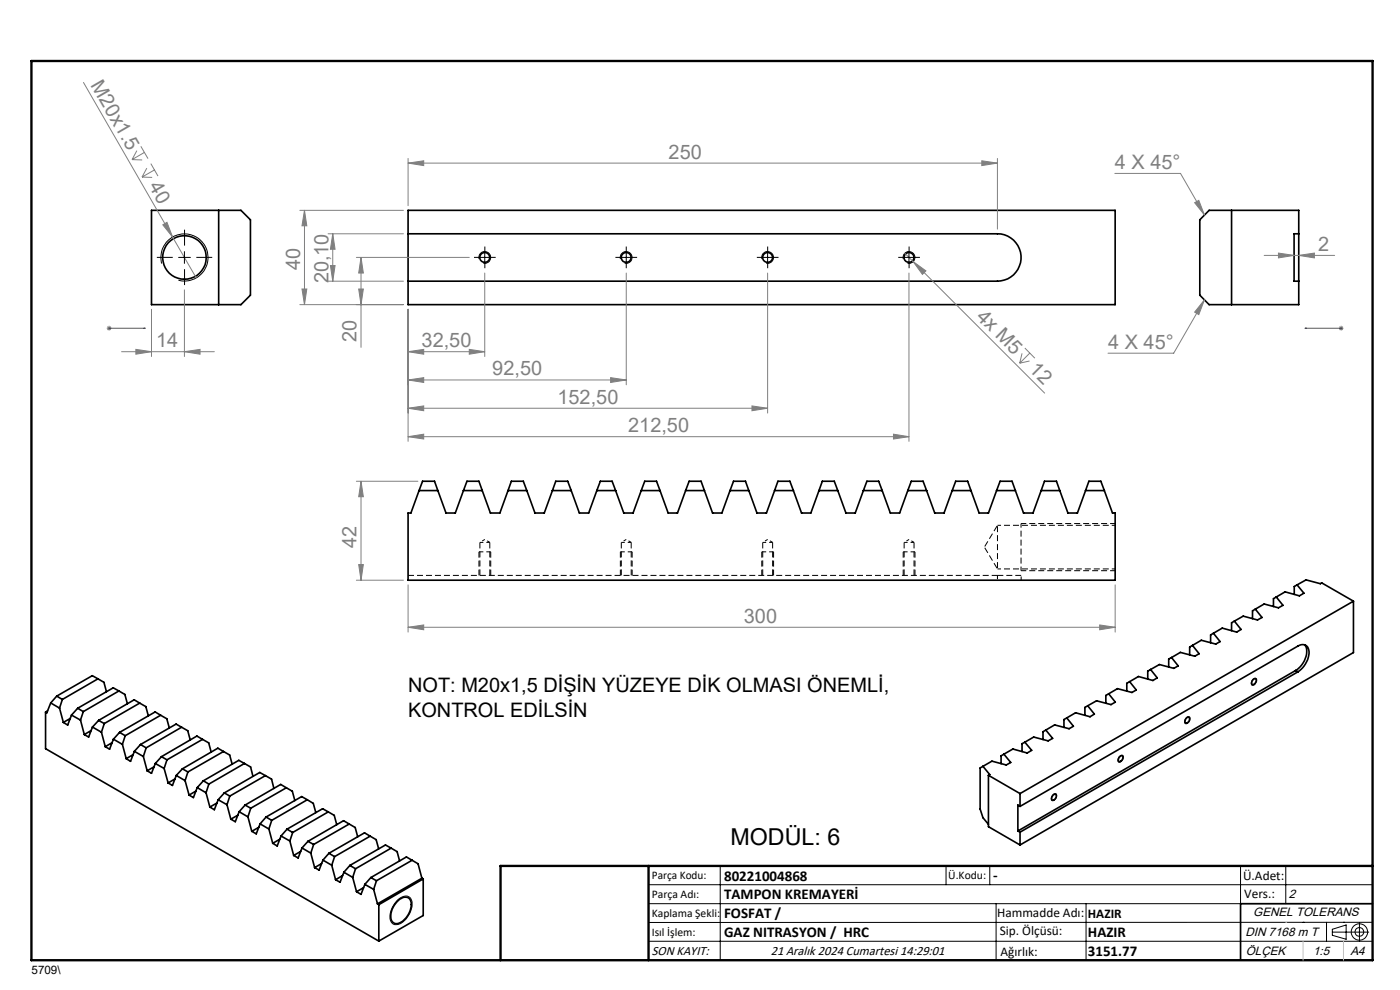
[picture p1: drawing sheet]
<svg xmlns="http://www.w3.org/2000/svg" width="297mm" height="210mm" viewBox="0 0 297 210" stroke-linecap="round" stroke-linejoin="round" font-family="sans-serif">
<g fill="none" stroke="#000" stroke-width=".35">
<path d="M32.1 44.6h19l2 2v16l-2 2h-19zM46.4 44.6v20M86.6 49.6h125a5 5 0 0 1 5 5 5 5 0 0 1-5 5h-125M86.6 44.6h150v20h-150zM261.3 44.6v20M275.5 49.6v10M275.5 49.6v-5h-19l-2 2v16l2 2h19v-5M275.5 49.6h-1v10h1M88.9 104.1l-1.7 4.7h-.6v14.3h150v-14.3h-.6l-1.7-4.7M88.9 104.1l.7-2h2.6l.7 2M88.9 104.1h4M92.9 104.1l1.7 4.7h2l1.7-4.7"/>
<path d="M98.3 104.1h4M98.3 104.1l.8-2h2.5l.7 2M102.3 104.1l1.7 4.7h2l1.8-4.7M107.8 104.1h4M107.8 104.1l.7-2h2.5l.8 2M111.8 104.1l1.7 4.7h2l1.7-4.7M117.2 104.1h4M117.2 104.1l.7-2h2.5l.8 2M121.2 104.1l1.7 4.7h2l1.7-4.7M126.6 104.1h4M126.6 104.1l.8-2h2.5l.7 2M130.6 104.1l1.7 4.7h2l1.7-4.7"/>
<path d="M136 104.1h4M136 104.1l.8-2h2.5l.7 2M140 104.1l1.7 4.7h2l1.8-4.7M145.5 104.1h3.9M145.5 104.1l.7-2h2.5l.7 2M149.4 104.1l1.8 4.7h1.9l1.8-4.7M154.9 104.1h4M154.9 104.1l.7-2h2.6l.7 2M158.9 104.1l1.7 4.7h2l1.7-4.7M164.3 104.1h4M164.3 104.1l.7-2h2.6l.7 2M168.3 104.1l1.7 4.7h2l1.7-4.7"/>
<path d="M173.7 104.1h4M173.7 104.1l.7-2h2.6l.7 2M177.7 104.1l1.8 4.7h1.9l1.8-4.7M183.2 104.1h3.9M183.2 104.1l.7-2h2.5l.7 2M187.1 104.1l1.8 4.7h2l1.7-4.7M192.6 104.1h4M192.6 104.1l.7-2h2.5l.8 2M196.6 104.1l1.7 4.7h2l1.7-4.7M202 104.1h4M202 104.1l.7-2h2.6l.7 2M206 104.1l1.7 4.7h2l1.7-4.7"/>
<path d="M211.4 104.1h4M211.4 104.1l.8-2h2.5l.7 2M215.4 104.1l1.7 4.7h2l1.8-4.7M220.9 104.1h3.9M220.9 104.1l.7-2h2.5l.7 2M224.8 104.1l1.8 4.7h2l1.7-4.7M230.3 104.1h4M230.3 104.1l.7-2h2.5l.8 2M248.5 139.5l1.4 1.7-.9 .6-3-.8-1.9 1M248.5 139.5l-.6 .3v1.7M253 136.9l1.4 1.8-.9 .5-3.1-.8-1.9 1.1M253 136.9l-.6 .4v1.6"/>
<path d="M257.4 134.3l1.4 1.8-.9 .5-3.1-.8-1.8 1.1M257.4 134.3l-.6 .4v1.6M261.9 131.8l-.6 .3v1.7M261.9 131.8l1.4 1.7-.9 .6-3.1-.9-1.9 1.1M266.3 129.2l1.4 1.8-.9 .5-3.1-.8-1.8 1.1M266.3 129.2l-.6 .4v1.6M270.8 126.6l1.4 1.8-1 .5-3-.8-1.9 1.1M270.8 126.6l-.6 .4v1.6M275.2 124.1l1.9-1.1 3 .8 .3-.2 6.7 3.9M275.2 124.1l1.4 1.7-.9 .6-3.1-.9-1.8 1.1M275.2 124.1l-.6 .3v1.7M276.8 136.8a3.4 3.4 0 0 1-.3 3.8l-.6 .8-1.1 .8"/>
<path d="M287.1 127.5l-70.7 40.8M287.1 127.5v10.9l-70.7 40.8M9.7 151.1v7.7l70.7 40.8M10.1 150.8l-.4 .3M10.8 149.1l-.9 2.1-.2-.1M10.8 149.1l1.8 1.1M12 147.7l1.2 .7M12 147.7l-1.2 1.4M12.6 150.2l.8 3M13.2 148.4l-.6 1.8M14.9 152.4l-1.5 .8M15.2 151.7l-.8 2.1-1-.6"/>
<path d="M15.2 151.7l1.9 1M16.5 150.2l-1.3 1.5M16.5 150.2l1.2 .7M17.1 152.7l.8 3.1M17.7 150.9l-.6 1.8M19.3 155l-1.4 .8M19.6 154.2l-.8 2.1-.9-.5M19.6 154.2l1.9 1.1M20.8 144l1.2 .7 .6 2M20.8 144l-7.6 4.4M20.8 144l-1.2-.7-7.6 4.4M20.9 152.8l-1.3 1.4"/>
<path d="M20.9 152.8l1.2 .7M21.5 155.3l.8 3.1M22.1 153.5l-.6 1.8M23.8 157.5l-1.5 .9M24.1 156.8l-.9 2.1-.9-.5M24.1 156.8l1.9 1.1M25.2 146.6l-7.5 4.3M25.2 146.6l1.3 .7 .5 2M25.2 146.6l-1.2-.7-7.5 4.3M25.4 155.4l-1.3 1.4M25.4 155.4l1.2 .7M26 157.9l.8 3"/>
<path d="M26.6 156.1l-.6 1.8M28.5 159.4l-.8 2.1-.9-.6M28.5 159.4l1.9 1.1M29.6 149.1l-7.5 4.4M29.6 149.1l1.3 .8 .6 2M29.6 149.1l-1.1-.7-7.6 4.4M29.8 157.9l-1.3 1.5M29.8 157.9l1.2 .7M31 158.6l-.6 1.9M34.1 151.7l-7.5 4.4M34.1 151.7l1.3 .8 .5 1.9M34.1 151.7l-1.2-.7-7.5 4.4"/>
<path d="M38.5 154.3l1.3 .7 .6 2M38.5 154.3l-7.5 4.3M38.5 154.3l-1.1-.7-7.6 4.3M43 156.8l-7.6 4.4M43 156.8l1.3 .8 .5 2M43 156.8l-1.2-.7-7.5 4.4M47.4 159.4l-7.5 4.4M47.4 159.4l1.3 .8 .5 1.9M47.4 159.4l-1.2-.7-7.5 4.4M213 160l1.4 1.7-.9 .6-3.1-.8-1.9 1.1M213 160l-.6 .3v1.7M217.4 157.4l1.5 1.8-1 .5-3-.8-1.9 1.1"/>
<path d="M217.4 157.4l-.6 .4v1.6M221.9 154.9l1.4 1.7-.9 .6-3.1-.9-1.9 1.1M221.9 154.9l-.6 .3v1.7M226.3 152.3l1.4 1.7-.9 .6-3.1-.8-1.8 1.1M226.3 152.3l-.6 .3v1.7M230.8 149.7l1.4 1.8-1 .5-3-.8-1.9 1.1M230.8 149.7l-.6 .4v1.6M235.2 147.2l1.4 1.7-.9 .6-3.1-.8-1.8 1M235.2 147.2l-.6 .3v1.7M239.6 144.6l1.5 1.8-1 .5-3-.8-1.9 1.1M239.6 144.6l-.6 .3v1.7M244.1 142l1.4 1.8-.9 .5-3.1-.8-1.9 1.1"/>
<path d="M244.1 142l-.6 .4v1.6M251.8 152.3l.2-.2a.54 .54 0 0 1 .4 .5 .54 .54 0 0 1-.4 .6l-.3 .2a.64 .64 0 0 1-.3-.6 .64 .64 0 0 1 .4-.5zM265.9 144.1l.3-.1a.71 .71 0 0 1 .2 .8 .71 .71 0 0 1-.8 .4v-.6zM274.8 142.2l-58.9 34.1M274.8 142.2l.5 .3M275.3 142.5a4.9 4.9 0 0 0 2.2-5 1.41 1.41 0 0 0-2.2-.5l-58.9 34.1M275.3 142.5l-58.9 34M28.2 160.1l-1.4 .8M30.4 160.5l.8 3M32.7 162.7l-1.5 .8M32.9 162l-.8 2-.9-.5M32.9 162l1.9 1"/>
<path d="M34.3 160.5l1.1 .7M34.3 160.5l-1.4 1.5M34.8 163l.9 3.1M35.4 161.2l-.6 1.8M37.1 165.2l-1.4 .9M37.4 164.5l-.8 2.1-.9-.5M37.4 164.5l1.9 1.1M38.7 163.1l1.2 .7M38.7 163.1l-1.3 1.4M39.3 165.6l.8 3.1M39.9 163.8l-.6 1.8M41.6 167.8l-1.5 .9"/>
<path d="M41.8 167.1l-.8 2.1-.9-.5M41.8 167.1l1.9 1.1M43.1 165.6l-1.3 1.5M43.1 165.6l1.2 .7M43.7 168.2l.8 3M44.3 166.3l-.6 1.9M46 170.3l-1.5 .9M46.3 169.6l-.8 2.2-1-.6M46.3 169.6l1.9 1.1M47.6 168.2l-1.3 1.4M47.6 168.2l1.2 .7M48.2 170.7l.8 3.1"/>
<path d="M48.8 168.9l-.6 1.8M50.4 172.9l-1.4 .9M50.7 172.2l-.8 2.1-.9-.5M50.7 172.2l1.9 1.1M51.9 162l1.3 .7 .5 2M51.9 162l-7.6 4.3M51.9 162l-1.2-.7-7.6 4.3M52 170.8l-1.3 1.4M52 170.8l1.2 .6M52.6 173.3l.8 3M53.2 171.4l-.6 1.9M54.9 175.5l-1.5 .8"/>
<path d="M55.2 174.8l-.8 2.1-1-.6M55.2 174.8l1.8 1.1M56.3 164.5l-7.5 4.4M56.3 164.5l1.3 .8 .5 1.9M56.3 164.5l-1.2-.6-7.5 4.3M56.4 173.3l1.2 .7M56.4 173.3l-1.2 1.5M57 175.9l.9 3M57.6 174l-.6 1.9M59.3 178l-1.4 .9M59.6 177.3l-.8 2.1-.9-.5M59.6 177.3l1.9 1.1"/>
<path d="M60.7 167.1l-7.5 4.3M60.7 167.1l1.3 .7 .5 2M60.7 167.1l-1.2-.7-7.5 4.4M60.9 175.9l-1.3 1.4M60.9 175.9l1.2 .7M61.5 178.4l.8 3.1M62.1 176.6l-.6 1.8M64.1 179.9l-.8 2.1-1-.5M64.1 179.9l1.8 1.1M65.2 169.6l-7.6 4.4M65.2 169.6l1.3 .8 .5 2M65.2 169.6l-1.2-.6-7.6 4.3"/>
<path d="M65.3 178.5l-1.2 1.4M65.3 178.5l1.2 .6M66.5 179.1l-.6 1.9M69.6 172.2l1.3 .8 .5 1.9M69.6 172.2l-7.5 4.4M69.6 172.2l-1.2-.7-7.5 4.4M74.1 174.8l1.3 .7 .5 2M74.1 174.8l-7.6 4.3M74.1 174.8l-1.2-.7-7.6 4.4M78.5 177.4l-7.5 4.3M78.5 177.4l1.3 .7 .5 1.9M78.5 177.4l-1.2-.7-7.5 4.3"/>
<path d="M83 179.9l1.2 .7 .6 2M83 179.9l-7.6 4.4M83 179.9l-1.2-.7-7.6 4.4M208.5 162.6l1.5 1.7-.3 .2M208.5 162.6l-.6 .3v8.7l.6 1.9 1.2 1.4M209.7 164.5l6.7 3.8M209.7 164.5v10.9l6.7 3.8M215.9 176.3l.5 .2M216.4 168.3v2.8M216.4 176.5v2.7M216.4 171.1l-.5-.3v5.5M223.3 168.7a.42 .42 0 0 1 .7-.2 .42 .42 0 0 1 0 .7l-.4 .5-.4-.1-.1-.3z"/>
<path d="M237.5 160.6a.41 .41 0 0 1 .6-.3 .41 .41 0 0 1 .1 .7l-.2 .2a.41 .41 0 0 1-.5 .4 .41 .41 0 0 1-.2-.6zM63.8 180.6l-1.5 .9M65.9 181l.8 3M68.2 183.2l-1.5 .8M68.5 182.4l1.9 1.1M68.5 182.4l-.8 2.2-1-.6M69.8 181l-1.3 1.4M69.8 181l1.2 .7M70.4 183.5l.8 3.1M71 181.7l-.6 1.8M72.7 185.7l-1.5 .9M73 185l1.8 1.1"/>
<path d="M73 185l-.9 2.1-.9-.5M74.2 183.6l-1.2 1.4M74.2 183.6l1.2 .7M74.8 186.1l.8 3.1M75.4 184.3l-.6 1.8M77.1 188.3l-1.5 .9M77.4 187.6l-.8 2.1-1-.5M77.4 187.6l1.9 1.1M78.7 186.2l-1.3 1.4M78.7 186.2l1.2 .6M79.3 188.7l.8 3M79.9 186.8l-.6 1.9"/>
<path d="M80.1 191.7l.3 .2M80.4 191.9v7.7M84.2 191.3a1.92 1.92 0 0 1 2.7-.7 3.2 3.2 0 0 1-.5 3.7 2.69 2.69 0 0 1-2.8 1.5 2.49 2.49 0 0 1-.2-3.3zM87.4 182.5l-7.5 4.3M87.4 182.5l1.3 .7 .8 3.1M87.4 182.5l-1.2-.7-7.5 4.4M89.5 186.3l-9.4 5.4M89.5 186.3l.3 .1M89.8 186.4l-9.4 5.5M89.8 186.4v7.8l-9.4 5.4M291.2 191.7h-28v12"/>
<circle cx="39.1" cy="54.6" r="4.6"/>
<circle cx="102.8" cy="54.6" r="1.05"/>
<circle cx="132.9" cy="54.6" r="1.05"/>
<circle cx="162.8" cy="54.6" r="1.05"/>
<circle cx="192.8" cy="54.6" r="1.06"/>
</g>
<path d="M103.9 115.1h-2.1M133.9 115.1h-2.1M163.9 115.1h-2.1M193.9 115.1h-2.1M236.6 111.4h-25M211.6 122.1v1M211.6 120.7h25M216.6 123.1v-1" fill="none" stroke="#000" stroke-width=".21" stroke-dasharray="1.3 .6" stroke-dashoffset=".5" stroke-linecap="butt"/>
<g fill="none" stroke="#000" stroke-width=".21" stroke-dasharray="1.3 .6" stroke-linecap="butt">
<path d="M101.8 115.1v7M131.8 115.1v7M161.8 115.1v7M191.8 115.1v7M101.6 122.1v-5M103.9 122.1v-7M104.1 122.1v-5M131.6 122.1v-5M133.9 122.1v-7M134.1 122.1v-5M161.6 122.1v-5M163.9 122.1v-7"/>
<path d="M164.1 122.1v-5M191.6 122.1v-5M193.9 122.1v-7M194.1 122.1v-5M211.6 122.1h-125M216.6 122.1h-5"/>
</g>
<path d="M208.8 116.1l2.8 4.6M211.6 111.4v9.3M211.6 111.4l-2.8 4.7" fill="none" stroke="#000" stroke-width=".21" stroke-dasharray="1.3 .6" stroke-dashoffset="-.2" stroke-linecap="butt"/>
<path d="M102.9 114.4l-1.1 .7M103.9 115.1l-1-.7M132.9 114.4l-1.1 .7M133.9 115.1l-1-.7M162.9 114.4l-1.1 .7M163.9 115.1l-1-.7M192.9 114.4l-1.1 .7M193.9 115.1l-1-.7" fill="none" stroke="#000" stroke-width=".21" stroke-dasharray="1.3 .6" stroke-dashoffset=".6" stroke-linecap="butt"/>
<g fill="none" stroke="#808080" stroke-width=".21">
<path d="M17.7 17.5l18.9 32.8M28 33.9h2.2M29 32l-1 1.9M29.9 31l1.5 2.6M30.1 37.6h2.2M30.6 32.3l-2.6 1.6M31.2 35.7l-1.1 1.9M32 34.7l1.5 2.7M32.8 36l-2.7 1.6M86.6 34.6l3.3-.5v1zM86.6 33.6v10M86.6 34.6h125"/>
<path d="M208.3 34.1l3.3 .5-3.3 .5zM211.6 33.6v15M236.5 36.8h13.9l5.1 8.8M34.5 47.7l.9-.5 1.2 3.1zM36.6 50.3l5 8.6M63.6 44.6h22M64.6 44.6l.5 3.3h-1zM64.6 44.6v20M69.6 59.6h16M69.6 49.6h16M70.1 56.3h1l-.5 3.3zM70.6 49.6l.5 3.3h-1z"/>
<path d="M70.6 49.6v10M75.6 54.6h24M76.6 54.6l.5 3.3h-1zM76.6 54.6v19.1M102.8 57.9v17.7M132.9 57.9v23.7M162.8 57.9v29.7M191.9 53.7l29.7 29.7M192.8 57.9v35.7M193.7 55.5l2.7 2-.7 .7zM253.4 43l.9-.5 1.2 3.1zM268.2 54.2h14.9"/>
<path d="M271.2 53.7l3.3 .5-3.3 .5zM275.5 54.2l3.3-.5v1zM22.6 69.6h1M22.8 69.3l.7 .7M23.1 69.1v1M23.5 69.3l-.7 .7M25.8 74.6h19.7M28.8 74.1l3.3 .5-3.3 .5zM32.1 65.6v10M39.1 74.6l3.3-.5v1zM39.1 61.5v14.1M63.6 64.6h22"/>
<path d="M64.1 61.3h1l-.5 3.3zM76.1 61.3h1l-.5 3.3zM86.6 74.6l3.3-.5v1zM86.6 65.6v28M86.6 74.6h16.2M99.6 74.1l3.2 .5-3.2 .5zM216.8 75l-.5 2M217.4 73.8l2.1 2.2M218.4 76.6l-2.1 .4M218.5 74.9l-2.2 2.1M255.5 63.6l-1.2 3.1-.9-.5zM255.5 63.6l-6.5 11.3h-13.9"/>
<path d="M284 69.6h1M284.2 69.3l.7 .7M284.5 69.1v1M284.9 69.3l-.7 .7M86.6 80.6l3.3-.5v1zM86.6 86.6l3.3-.5v1zM86.6 92.6l3.3-.5v1zM86.6 80.6h46.3M86.6 86.6h76.2M86.6 92.6h106.2M129.5 80.1l3.4 .5-3.4 .5zM159.5 86.1l3.3 .5-3.3 .5z"/>
<path d="M189.5 92.1l3.3 .5-3.3 .5zM75.6 102.1h13.1M76.1 119.8h1l-.5 3.3zM76.6 102.1l.5 3.3h-1zM76.6 102.1v21M75.6 123.1h10M86.6 133.1l3.3-.5v1zM86.6 124.1v10M86.6 133.1h150M233.3 132.6l3.3 .5-3.3 .5zM236.6 124.1v10"/>
</g>
<g fill="none" stroke="#000" stroke-width=".21">
<path d="M34.3 55.9a5 5 0 0 1 4.4-6.3 5 5 0 0 1 5.4 5.4 5 5 0 0 1-6.2 4.4M37.9 54.6h2.5M39.1 53.4v2.5M101.6 54.6h2.5M101.6 55a1.26 1.26 0 0 1 1.1-1.6 1.26 1.26 0 0 1 1.4 1.3 1.26 1.26 0 0 1-1.6 1.1M102.8 53.4v2.5M131.6 54.6h2.5M131.6 55a1.26 1.26 0 0 1 1.1-1.6 1.26 1.26 0 0 1 1.4 1.3 1.26 1.26 0 0 1-1.6 1.1M132.9 53.4v2.5M161.6 54.6h2.5M161.6 55a1.25 1.25 0 0 1 1.1-1.6 1.25 1.25 0 0 1 1.4 1.3 1.25 1.25 0 0 1-1.6 1.1M162.8 53.4v2.5"/>
<path d="M191.6 54.6h2.5M191.6 55a1.26 1.26 0 0 1 1.1-1.6 1.26 1.26 0 0 1 1.4 1.3 1.26 1.26 0 0 1-1.6 1.1M192.8 53.4v2.5M251.6 152.3a.48 .48 0 0 1 .7-.3 .48 .48 0 0 1 .1 .8l-.3 .4a.49 .49 0 0 1-.7 .2 .49 .49 0 0 1 0-.8zM265.8 144.1l.4-.2a.64 .64 0 0 1 .5 .5 .64 .64 0 0 1-.4 .7 .47 .47 0 0 1-.7 .2 .47 .47 0 0 1-.1-.7zM223.4 168.5l.2-.1a.4 .4 0 0 1 .5 0 .4 .4 0 0 1 .1 .6 .7 .7 0 0 1-.4 .7 .7 .7 0 0 1-.8-.1l.1-.6zM237.5 160.5a.47 .47 0 0 1 .6-.3 .47 .47 0 0 1 .2 .7l-.2 .4a.49 .49 0 0 1-.7 .4 .49 .49 0 0 1-.2-.8zM84.2 191.1a1.95 1.95 0 0 1 2.9-.6 4.2 4.2 0 0 1-1.3 4.8 1.92 1.92 0 0 1-2.7 .4 3.9 3.9 0 0 1 1-4.5zM137.6 187.7h153.6M137.6 191.7h153.6M137.6 199.7h153.6M152.8 183.7v20"/>
<path d="M200.7 183.7v4M210 183.7v4M211.3 191.7v12M230.4 191.7v12M263.2 183.7v20M272.8 183.7v8M276.4 195.6h.1M281.4 195.6v4.1M282.6 197.7h7.8M282.6 197.1l3-.9v3l-3-.8zM285 195.6h.1M288.4 195.8v3.8"/>
<path d="M291.2 195.6l-153.6 .1"/>
<circle cx="288.4" cy="197.7" r="1.74"/>
<circle cx="288.4" cy="197.7" r=".93"/>
</g>
<path d="M23 69.6h.2zM23.1 69.6h.1M23.1 69.6h7.7M30.8 69.6h-.4h.4M276.8 69.6h.4h-.4M276.8 69.6h7.7M284.4 69.6h.2zM284.5 69.6h.1" fill="none" stroke="#00f" stroke-width=".21"/>
<g fill="none" stroke="#000" stroke-width=".21" stroke-dasharray="15.2 1.3 1.3 1.3" stroke-linecap="butt">
<path d="M36.6 54.6h-3.3M39.1 52.1v-3.4M39.1 57.1v3.4M41.6 54.6h3.4M101.6 54.6h-1M102.9 53.3v-1M102.9 55.8v1.1M104.1 54.6h1.1M131.6 54.6h-1M132.9 53.3v-1M132.9 55.8v1.1M134.1 54.6h1.1"/>
<path d="M161.6 54.6h-1M162.9 53.3v-1M162.9 55.8v1.1M164.1 54.6h1.1M191.6 54.6h-1M192.9 53.3v-1M192.9 55.8v1.1M194.1 54.6h1.1"/>
</g>
<path d="M236.6 111.1h-20M236.6 121.1h-20" fill="none" stroke="#000" stroke-width=".21" stroke-dasharray="1.3 .6" stroke-dashoffset=".2" stroke-linecap="butt"/>
<path d="M216.6 111.1v10" fill="none" stroke="#000" stroke-width=".21" stroke-dasharray="1.3 .6" stroke-dashoffset=".4" stroke-linecap="butt"/>
<path d="M104.1 117.1h-2.5M134.1 117.1h-2.5M164.1 117.1h-2.5M194.1 117.1h-2.5" fill="none" stroke="#000" stroke-width=".21" stroke-dasharray="1.3 .6" stroke-dashoffset=".3" stroke-linecap="butt"/>
<path d="M106.2 203.7h185" fill="none" stroke="#000" stroke-width=".25"/>
<path d="M6.7 12.9h284.5v190.8h-284.5zM137.6 183.7v20M291.2 183.7h-185v20" fill="none" stroke="#000" stroke-width=".5"/>
<path d="M272.8 195.6h.1M276.4 199.7v4M285 199.7v4" fill="none" stroke="#c0c0c0" stroke-width=".21"/>
<g fill="#00f">
<path d="M-.1 111.9v.2zM-.1 104.3v.4zM142.7 210.1h.4zM134.9 210.1h.4z"/>
<path d="M23 69.6h.2zM30.4 69.6h.4z"/>
<path d="M284.4 69.6h.2zM276.8 69.6h.4z"/>
</g>
<g fill="#808080">
<path d="M34.5 47.7l.9-.5 1.2 3.1z"/>
<path d="M193.7 55.5l2.7 2-.7 .7z"/>
<path d="M208.3 34.1l3.3 .5-3.3 .5zM86.6 34.6l3.3-.5v1zM39.1 74.6l3.3-.5v1zM28.8 74.1l3.3 .5-3.3 .5zM233.3 132.6l3.3 .5-3.3 .5zM86.6 133.1l3.3-.5v1z"/>
<path d="M86.6 74.6l3.3-.5v1zM99.6 74.1l3.2 .5-3.2 .5zM86.6 80.6l3.3-.5v1zM129.5 80.1l3.4 .5-3.4 .5zM86.6 86.6l3.3-.5v1zM159.5 86.1l3.3 .5-3.3 .5zM86.6 92.6l3.3-.5v1zM189.5 92.1l3.3 .5-3.3 .5zM271.2 53.7l3.3 .5-3.3 .5zM275.5 54.2l3.3-.5v1zM253.4 43l.9-.5 1.2 3.1zM255.5 63.6l-1.2 3.1-.9-.5z"/>
<path d="M70.1 56.3h1l-.5 3.3zM70.6 49.6l.5 3.3h-1z"/>
<path d="M64.6 44.6l.5 3.3h-1zM64.1 61.3h1l-.5 3.3zM76.6 54.6l.5 3.3h-1zM76.1 61.3h1l-.5 3.3zM76.6 102.1l.5 3.3h-1zM76.1 119.8h1l-.5 3.3z"/>
</g>
<text font-size="4.9" x="155" y="179.2">MODÜL: 6</text>
<g font-size="4.2" fill="#808080">
<text x="19.1" y="18" transform="rotate(60 19.1 18)">M20x1.5</text>
<text x="141.8" y="33.6">250</text>
<text x="236.5" y="35.8">4 X 45°</text>
<text x="31.5" y="39.4" transform="rotate(60 31.5 39.4)">40</text>
<text x="279.6" y="53.2">2</text>
<text x="63.7" y="57.2" transform="rotate(-90 63.7 57.2)">40</text>
<text x="69.7" y="60.1" transform="rotate(-90 69.7 60.1)">20,10</text>
<text x="207" y="67.4" transform="rotate(45 207 67.4)">4x M5</text>
<text x="33.1" y="73.6">14</text>
<text x="75.7" y="72.5" transform="rotate(-90 75.7 72.5)">20</text>
<text x="89.4" y="73.6">32,50</text>
<text x="235.1" y="74">4 X 45°</text>
<text x="104.4" y="79.6">92,50</text>
<text x="218.1" y="78.5" transform="rotate(45 218.1 78.5)">12</text>
<text x="118.3" y="85.6">152,50</text>
<text x="133.3" y="91.6">212,50</text>
<text x="75.7" y="116.2" transform="rotate(-90 75.7 116.2)">42</text>
<text x="157.8" y="132.1">300</text>
</g>
<g font-size="4.2">
<text x="86.6" y="146.8">NOT: M20x1,5 DİŞİN YÜZEYE DİK OLMASI ÖNEMLİ,</text>
<text x="86.6" y="152">KONTROL EDİLSİN</text>
</g>
<g font-size="3.2">
<text x="153.6" y="186.8">80221004868</text>
<text x="153.6" y="190.8">TAMPON KREMAYERİ</text>
<text x="210.7" y="186.6">-</text>
<text x="153.6" y="194.8">FOSFAT /</text>
<text x="153.6" y="198.8">GAZ NITRASYON / HRC</text>
<text x="230.8" y="198.7">HAZIR</text>
<text x="230.8" y="202.8">3151.77</text>
</g>
<g font-size="2.8">
<text x="263.7" y="186.7">Ü.Adet:</text>
<text x="263.9" y="190.5">Vers.:</text>
<text x="211.5" y="194.5">Hammadde Adı:</text>
<text x="230.8" y="194.7">HAZIR</text>
<text x="138.3" y="202.6">SON KAYIT:</text>
<text x="163.5" y="202.6">21 Aralık 2024 Cumartesi 14:29:01</text>
<text x="212.1" y="198.4">Sip. Ölçüsü:</text>
<text x="212.2" y="202.7">Ağırlık:</text>
</g>
<g font-size="2.6">
<text x="273.4" y="190.4">2</text>
<text x="265.9" y="194.4">GENEL TOLERANS</text>
<text x="264.2" y="198.5">DIN 7168 m T</text>
<text x="264.3" y="202.6">ÖLÇEK</text>
<text x="278.5" y="202.6">1:5</text>
<text x="286.5" y="202.6">A4</text>
</g>
<g font-size="2.5">
<text x="138.3" y="186.4">Parça Kodu:</text>
<text x="138.3" y="190.5">Parça Adı:</text>
<text x="201.2" y="186.5">Ü.Kodu:</text>
<text x="138.3" y="194.5">Kaplama Şekli:</text>
<text x="138.3" y="198.6">Isıl İşlem:</text>
<text x="6.7" y="206.7">5709\</text>
</g>
</svg>
